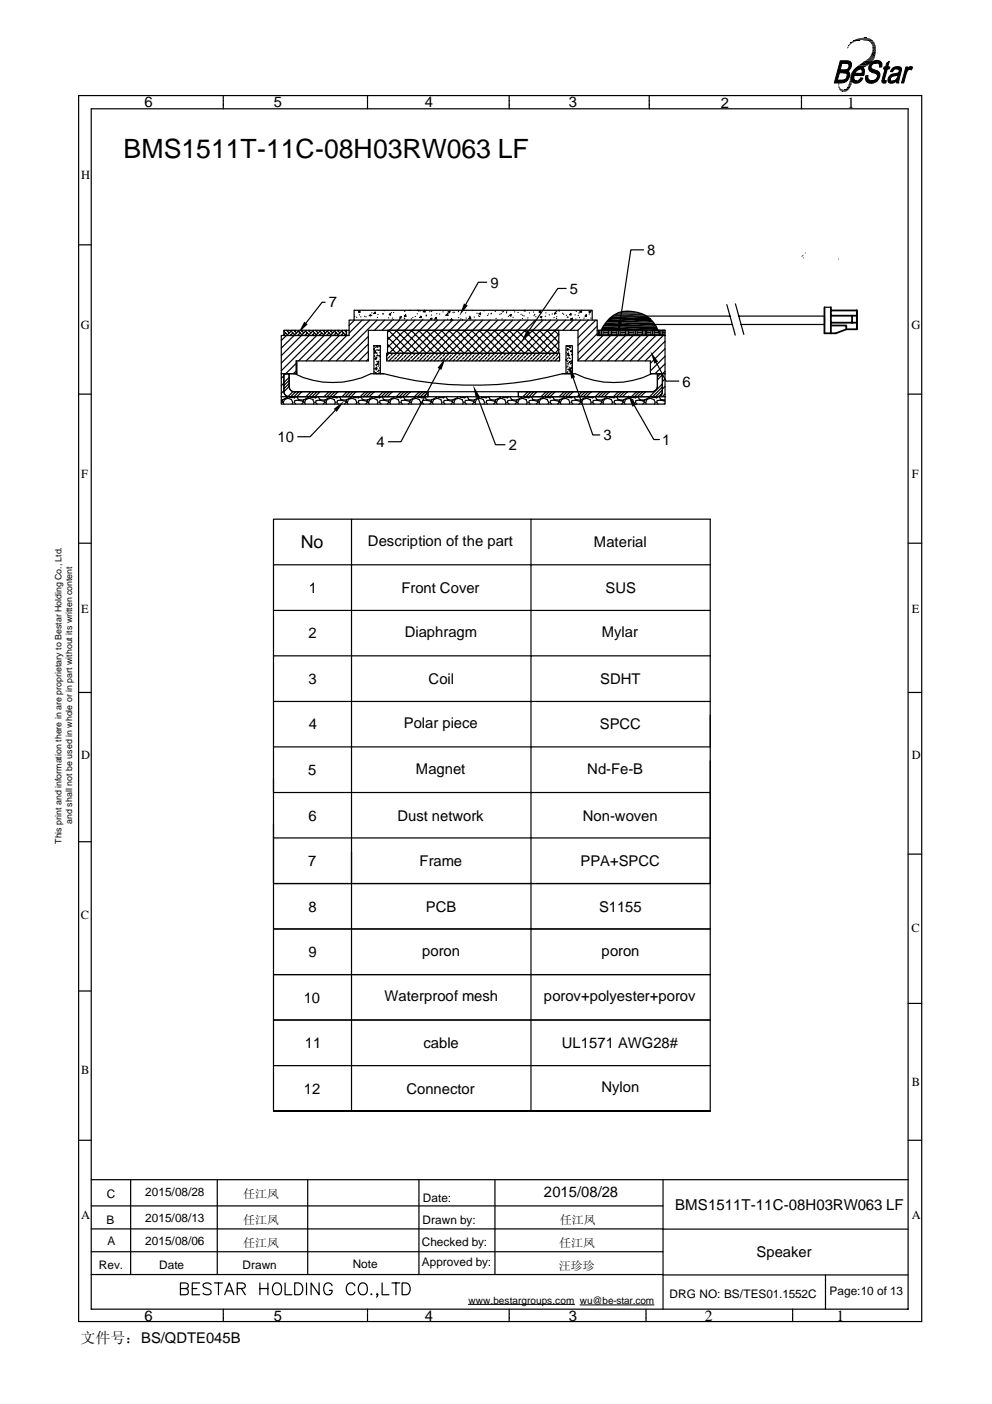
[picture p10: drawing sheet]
<svg xmlns="http://www.w3.org/2000/svg" width="210mm" height="297mm" viewBox="0 0 210 297" stroke-linecap="round" stroke-linejoin="round" font-family="sans-serif">
<g fill="none" stroke="#000" stroke-width=".25">
<path d="M16.6 20.2h178.4v259.4h-178.4zM19.3 23h172.9v254h-172.9zM47.2 20.2v.7M47.2 21.1v.1M47.2 21.3v.7M47.2 22.1v.1M47.2 22.3v.7M77.8 20.2v.7M77.8 21.1v.1M77.8 21.3v.7M77.8 22.1v.1M77.8 22.3v.7"/>
<path d="M107.7 20.2v.7M107.7 21.1v.1M107.7 21.3v.7M107.7 22.1v.1M107.7 22.3v.7M137.4 20.2v.7M137.4 21.1v.1M137.4 21.3v.7M137.4 22.1v.1M137.4 22.3v.7M169.6 20.2v.7M169.6 21.1v.1"/>
<path d="M169.6 21.3v.7M169.6 22.1v.1M169.6 22.3v.7M16.6 51.8h2.7M103 59.7h-1.8l-2.6 4.7M136.2 52.9h-2.7l-2.3 15M59.5 79.1h3.3M59.5 79.1v4.8M60.1 79.5l-.6 .5M60.1 70.1l.9 .9M60.2 69.9l-.1 .1M60.5 70.4l-.4 .4 .1 .2"/>
<path d="M60.6 71l-1.1 1M60.6 69.9l.6 .5M61 69.9l-.2 .1M61.2 79.9l-1.1 1M61.6 70.8l.1 .2M61.6 70l.9 1M61.8 69.9l-1 .9M62 70.4l-.6 .6M62.2 69.9l.5 .5M62.2 71l-2.7 2.6M62.4 79.1a18.4 18.4 0 0 0 16.1 0h2.7a74.8 74.8 0 0 0 37.8 0h2.8a18.4 18.4 0 0 0 16.1 0M62.5 69.9l-.1 .1"/>
<path d="M62.7 79.1v-2.7h15.2v-6.5h44.4v6.5h15.3v2.7h3.1M62.7 76.9l-2.2 2.2M62.7 78.5l-.6 .6M62.8 76.4v2.7M63.1 70.8l.1 .2M63.1 70l.9 1M63.3 69.9l-.9 .9M63.5 70.4l-.5 .6M63.7 69.9l.6 .5M63.8 71l-4.3 4.3M64.1 69.9l-.2 .1M64.6 70.8l.2 .2"/>
<path d="M64.6 70l.9 1M64.8 69.9l-.9 .9M65 70.4l-.5 .6M65.2 69.9l.6 .5M65.4 71l-5.9 5.8M65.6 69.9l-.2 .1M66.2 70.8l.1 .2M66.2 70l.9 1M66.3 69.9l-.9 .9M66.5 70.4l-.5 .6M66.8 69.9l.5 .5M67 71l-7.5 7.4"/>
<path d="M67.1 69.9l-.2 .1M67.7 70.8l.2 .2M67.7 70l.9 1M67.9 69.9l-1 .9M68.1 70.4l-.5 .6M68.3 69.9l.6 .5M68.6 71l-5.4 5.4M68.7 69.9l-.2 .1M68.8 64h-.6l-3.4 4.3M69.3 70.8l.1 .2M69.3 70l.8 1M69.4 69.9l-.9 .9"/>
<path d="M69.6 70.4l-.5 .6M69.8 69.9l.6 .5M70.2 71l-5.4 5.4M70.2 69.9l-.2 .1M70.8 70.8l.1 .2M70.8 70l.9 1M71 69.9l-1 .9M71.2 70.4l-.6 .6M71.4 69.9l.5 .5M71.7 69.9l-.2 .1M71.8 71l-5.4 5.4M72.3 70.8l.1 .2"/>
<path d="M72.3 70l.9 1M72.5 69.9l-1 .9M72.7 70.4l-.5 .6M72.9 69.9l.4 .4M73.2 69.9l-.1 .1M73.3 69.9h-13.2v1.1h13.8M73.3 69.9h.6M73.3 70.6l-.2 .2M73.3 69.9v1.1M73.4 71l-5.5 5.4M74.9 67.7v-2.1h50.4v2.1M75 65.6h.1"/>
<path d="M75 67.7l-1.1 1.2M75 67h.1M75.4 67.1h.1M76 66.6h.1M76.2 66h-.3l.2-.2 .1 .3M76.3 67h.1M76.6 67.7l-2.7 2.8M77.1 66.9h.1M77.4 67h.1M77.9 71.2l-5.2 5.2M77.9 72.8l-3.6 3.6M77.9 74.4l-2 2"/>
<path d="M77.9 76l-.4 .4M78.1 66.7l.3-.1v.3zM78.2 67.7l-8.6 8.7M78.6 66.7h.1M78.7 66.2h.1M79.1 73.9h.1M79.1 79.1v-6h1.4v6M79.2 78h.1M79.2 78.6h.1M79.2 73.8v.2M79.2 74.1h.1M79.2 75.3h.1"/>
<path d="M79.2 73.8l-.1 .1M79.2 75.4h.1M79.3 74.7h.1M79.3 76l.2-.2v.2zM79.3 74.5h.2l-.1 .1zM79.4 78h.1M79.4 78.8h.1M79.4 75.8h.1M79.4 66l-.3 .3h.3v-.2M79.4 73.5h.1M79.5 74.3h-.2l.1-.1 .1 .2M79.5 76h.1"/>
<path d="M79.5 77.2h.1M79.5 78l.2-.1v.2zM79.5 77.9l.2-.1-.1 .2zM79.6 75.7l.1-.1v.1zM79.6 78.3h.1M79.6 78.9h.1M79.6 73.2h.1M79.6 77.1h.1M79.6 77.7h.1M79.6 77.3h.1M79.6 77.9h.1M79.7 75.8h.1"/>
<path d="M79.7 76.4h.1M79.7 75.3h.1M79.7 74.7h.1M79.7 77.9h.1M79.8 73.2h.1l-.1 .1zM79.8 73.5h.1M79.8 74.1h.1M79.8 74h.1M79.8 67.7l-8.6 8.7M79.8 78.6h.1M79.8 75.1h.1M79.8 67.2h.1"/>
<path d="M79.9 76.9l.1 .2-.2-.1zM79.9 75.3h.1M80 76.6l.1-.1v.2zM80 73.4h.1M80 66.5h.1M80 77.5h.1M80 75.2h.1M80.1 78.4l.1-.1v.1zM80.1 77.2h.1M80.1 78.7h.1M80.1 74.1h.1M80.1 76.9h.1"/>
<path d="M80.1 76.4h.1M80.1 76.6h.1M80.2 74h.1M80.2 74.2h.1M80.2 73.3h.1M80.2 75.3h.1M80.3 77.8h.1M80.3 78.9h.1M80.4 75.3h.1M80.4 74.6h.1M80.4 73.3h.1M80.4 75.6h.1"/>
<path d="M80.4 76.1h.1M80.4 77.9h.1M80.5 77.2h.1M80.9 66.4h.1M81.1 66.4h.1M81.3 65.7h.1M81.4 67.7l-2.2 2.2M81.8 74.7h36.6v1.7h-36.6zM81.9 76l-.1 .1M82 69.9h36.2v4.8h-36.2zM82 74.5l.3 .2M82 72.8l1.9 1.9"/>
<path d="M82 71.3l3.5 3.4M82.2 67.3h.1M82.2 69.9l4.9 4.8M82.5 75.4l-.4 .4M82.6 66.3v.3h-.2zM82.8 66.2h.1M83 67.7l-2.1 2.2M83 67.3h.1M83.1 74.8l-.4 .4M83.2 67.6h.1M83.3 66.1h.1M83.3 76.2l-.2 .2"/>
<path d="M83.8 69.9l4.8 4.8M83.9 75.6l-.4 .4M84.5 75l-.4 .4M84.5 67.5h.1M84.6 67.7l-2.6 2.6M84.6 67.1l.3-.1-.1 .3zM84.6 67.4h.1M84.8 74.7l-.1 .1M85.3 75.8l-.4 .4M85.4 69.9l4.9 4.8M85.5 67.3h.1M85.6 65.8h.1"/>
<path d="M85.6 67.4h.1M85.6 66.9h.1M85.7 65.8h.1M85.8 66.6l.1 .3h-.3zM85.9 75.2l-.4 .4M86.2 67.7l-4.2 4.2M86.3 74.7l-.2 .3M86.5 65.7h.1M86.7 76l-.4 .4M86.8 65.6h.1M87 69.9l4.9 4.8M87 67.5h.1"/>
<path d="M87.3 75.4l-.4 .4M87.3 67.2h.1M87.8 67.7l-5.8 5.8M87.8 67h.1M87.9 74.8l-.4 .4M88.1 76.2l-.2 .2M88.3 66.4h.1M88.4 65.6l.2 .2 .1-.2M88.6 69.9l4.8 4.8M88.7 75.6l-.4 .4M88.9 65.8h.1M89.1 66.9v.3h-.2z"/>
<path d="M89.3 75l-.4 .4M89.4 67.7l-7.6 7.6M89.5 67.5h.1M89.5 74.7v.1M89.9 65.6l-.3 .3 .4 .1-.1-.4M90.1 75.8l-.4 .4M90.2 66.7h.1M90.2 66.8h.1M90.2 69.9l4.8 4.8M90.7 75.2l-.4 .4M90.9 65.9h.1M91 67.7l-8.7 8.7"/>
<path d="M91.1 74.7l-.2 .3M91.1 67.5l.3-.2-.1 .3zM91.3 66.7h.1M91.3 65.9h.1M91.5 76l-.4 .4M91.8 69.9l4.8 4.8M91.9 67.7h.1M92.1 75.4l-.4 .4M92.3 67.2v.3l-.2-.1zM92.4 66.4h.1M92.6 67.7l-8.7 8.7M92.7 74.8l-.4 .4"/>
<path d="M92.9 76.2l-.2 .2M93 78l-8.2 15.5h-2.6M93 66.4h.1M93.3 69.9l4.9 4.8M93.5 75.6l-.4 .4M93.7 66h.1M94.1 75l-.4 .4M94.1 67.7l-8.6 8.7M94.3 74.7v.1M94.7 67.5h.1M94.7 66.3l.1 .4h-.4zM94.8 66h.1"/>
<path d="M94.9 75.8l-.4 .4M94.9 66l.3-.1-.1 .3zM95 69.9l4.8 4.8M95.1 74.7l-1.6 1.7M95.3 67.7l.2-.2 .1 .2M95.5 75.2l-.4 .4M95.8 67.7l-8.7 8.7M95.8 66.1h.1M95.9 74.7l-.2 .3M96.1 66.1h.1M96.3 76l-.4 .4M96.6 69.9l4.8 4.8"/>
<path d="M96.9 75.4l-.4 .4M97 65.9h.1M97 67.2h.1M97.1 65.7h.1M97.4 67.7l-8.7 8.7M97.5 74.8l-.4 .4M97.5 67.5h.1M97.7 76.2l-.2 .2M97.8 67.7h.1M98.1 69.9l4.9 4.8M98.3 75.6l-.4 .4M98.5 66.2h.1"/>
<path d="M98.6 67.3h.1M98.7 65.7h.1M98.8 75l-.3 .4M98.9 67.7l-8.6 8.7M99.1 74.7v.1M99.3 66.9h.1M99.5 67.1l.1 .4-.4-.1zM99.7 75.8l-.4 .4M99.7 69.9l4.9 4.8M100 65.7h.1M100.2 75.2l-.3 .4M100.3 67.1h.1"/>
<path d="M100.5 67.7l-8.6 8.7M100.7 74.7l-.2 .3M100.9 66.3h.1M101 76l-.3 .4M101.3 66.8h.1M101.3 66.4l.4-.2-.1 .3zM101.3 69.9l4.9 4.8M101.5 67h.1M101.6 75.4l-.3 .4M101.6 66.6h.1M102.2 67.7l-7.1 7M102.2 74.8l-.3 .4"/>
<path d="M102.4 65.8h.1M102.4 76.2l-.2 .2M102.9 69.9l4.9 4.8M103 75.6l-.3 .4M103.2 66.7h.1M103.3 66.4h.1M103.6 75l-.3 .4M103.7 67.7l-8.6 8.7M103.9 74.7l-.1 .1M103.9 66.4h.1M104 66.3h.1M104.4 75.8l-.3 .4"/>
<path d="M104.5 69.9l4.9 4.8M104.8 65.9h.1M104.9 67.4h.1M105 75.2l-.4 .4M105.3 67.7l-8.7 8.7M105.5 74.7l-.3 .3M105.7 66.5h.1M105.8 76l-.3 .4M106 66.4h.1M106.1 69.9l4.9 4.8M106.2 67.5h.1M106.3 66h.1"/>
<path d="M106.4 75.4l-.4 .4M106.5 65.9h.1M106.9 67.7l-8.6 8.7M107 74.8l-.4 .4M107.1 66.2h.1M107.2 66h.1M107.2 76.2l-.2 .2M107.6 66.9h.1M107.7 69.9l4.9 4.8M107.8 75.6l-.4 .4M107.9 66.7l.3-.1-.1 .3zM108.2 66.6h.1"/>
<path d="M108.4 75l-.4 .4M108.5 67.7l-8.6 8.7M108.5 67.1h.1M108.6 65.6h.1M108.7 74.7l-.1 .1M108.9 66h.1M109.2 75.8l-.4 .4M109.3 69.9l4.9 4.8M109.6 66.1h.1M109.8 75.2l-.4 .4M110.1 67.7l-8.7 8.7M110.2 74.7l-.2 .3"/>
<path d="M110.2 66.5h.1M110.5 67.4h.1M110.6 66.7h.1M110.6 76l-.4 .4M110.9 66.8h.1M110.9 69.9l4.9 4.8M111 65.6l-.1 .1 .2 .1v-.2M111.2 75.4l-.4 .4M111.7 67.3h.1M111.7 67.7l-8.7 8.7M111.8 74.8l-.4 .4M112 76.2l-.2 .2"/>
<path d="M112 66.2h.1M112.5 69.9l4.9 4.8M112.6 75.6l-.4 .4M112.9 66h.1M113 66.8h.1M113.1 66.5h.1M113.2 75l-.4 .4M113.3 67.7l-8.7 8.7M113.4 67h.1M113.5 74.7l-.1 .1M114 75.8l-.4 .4M114.1 69.9l4.1 4.1"/>
<path d="M114.3 65.8l.1 .3-.3-.1zM114.3 67.1l.3-.1v.2zM114.4 66.3h.1M114.6 67.6h.1M114.6 75.2l-.4 .4M114.9 67.7l-8.7 8.7M115 74.7l-.2 .3M115.4 66.9h.1M115.4 76l-.4 .4M115.5 66.2h.1M115.7 69.9l2.5 2.6M116 75.4l-.4 .4"/>
<path d="M116.2 66.6h.1M116.5 67.7l-8.7 8.7M116.6 74.8l-.4 .4M116.8 76.2l-.2 .2M116.8 66.4h.1M117.2 67.2h.1M117.3 69.9l.9 1M117.3 66.5h.1M117.4 75.6l-.4 .4M117.6 66.1v.2h-.3zM117.7 67.4h.1M117.8 67h.1"/>
<path d="M117.8 65.9h.1M118 75l-.4 .4M118.1 67.7l-8.7 8.7M118.1 65.6l.3 .2M118.2 70.7l-5.6 5.7M118.2 72.3l-4 4.1M118.2 73.9l-2.4 2.5M118.2 74.7v.1M118.4 75.3l-1 1.1M118.4 65.6l-.1 .2M119 66.3h.1M119.3 66.5h.1"/>
<path d="M119.7 67.7l-8.7 8.7M119.8 73.1h1.3v6h-1.3zM119.8 76.1h.1zM119.8 61h-1.8l-6.2 9.1M119.8 74.6h.1M119.8 66.7h.1M119.9 78.9h.1M119.9 77.7h.1M120 76.5h.1M120 75.2h.1M120 77.5h.1M120 75.9h.1"/>
<path d="M120 74.9h.1M120 67.1h.1M120.1 78.7h.1M120.1 74.1h.1M120.1 76.4h.1M120.1 73.8l-.1 .1zM120.1 78.1h.1M120.1 73.3h.1M120.1 76.9h.1M120.1 77.5h.1M120.2 74.8h.1zM120.2 75.7h.1"/>
<path d="M120.2 76.3h.1M120.2 77.2h.1M120.2 67.1h.1M120.2 74.5h.1M120.2 75.1h.1M120.3 73.9h.1M120.3 73.3h.1M120.3 76.8h.1M120.4 75.1l-.1 .2zM120.4 74h.1M120.4 78.2l.1-.1zM120.4 75.6h.1"/>
<path d="M120.4 75.2h.1M120.4 78.4h.1M120.4 77.9h.1M120.4 73.3h.1M120.5 75.8h.1M120.5 78.7h.1M120.6 76.5l-.1 .1zM120.6 73.5h.1zM120.6 75.9h.1M120.6 77h.1M120.7 76.4h.1M120.7 74.3l.2-.1v.2z"/>
<path d="M120.7 67.7h.1M120.8 73.2h.1M120.8 66.3v.3h-.2zM120.8 76.9l.1-.1zM120.8 78.3h.1M120.8 67.4l.3-.1-.1 .3zM120.9 77.8l-.1 .2zM120.9 77.7h.1M120.9 77.8h.1M120.9 78.9h.1M120.9 74.5h.1M120.9 75.1h.1"/>
<path d="M121 78.6h.1M121 75h.1M121 75h.2M121 77.4h.1M121 78h.1M121 77.3h.1M121 79h.1M121.1 76.2h.1M121.1 76.8h.1M121.1 76.2l-.1 .2h.1M121.1 76.3v.1M121.1 73.9h.1"/>
<path d="M121.1 73.3h.1M121.1 75.6h.1M121.1 78.5h.1M121.3 80l4.1 12h1.5M121.3 67.7l-2.2 2.2M121.7 66.6h.1M121.8 67.5h.1M121.9 65.9h.1M122.3 66.7h.1M122.5 66.2h.1M122.6 67.2h.1M122.9 67.7l-2.2 2.2"/>
<path d="M123 65.6l.1 .5-.4-.1zM123 65.7h.1M123.6 67.3h.1M124 66.6l.1 .3h-.3zM124.1 66.7h.1M124.5 67.7l-2.2 2.2M124.6 66l.3-.1-.1 .3zM124.7 66.4h.1M125 67.3h.1M125.1 65.8h.1M126.1 67.7l-3.8 3.7M126.4 69.9h.3"/>
<path d="M126.4 69l-4.1 4.1M126.4 70.6l-4.1 4.1M126.4 71h.3M126.7 69.9h10.1v1.1h-10.1zM126.7 70.7h.1M126.7 70.3h.1M126.7 70h.1M126.7 69.9h.1M126.7 70.8v.2M126.8 70.9h.9M126.9 69.9v.9M127.3 69.9v.9"/>
<path d="M127.6 71l-5.3 5.2M127.6 69.9v.9M127.7 70.7h.9M127.7 70.3h.9M127.7 70h.9M127.8 69.9h.1M127.8 70.8v.2M128.1 69.9h.1M128.1 70.8v.2M128.5 69.9h.1M128.5 70.8v.2M128.6 70.9h.9"/>
<path d="M128.7 69.9v.9M129.1 69.9v.9M129.2 71l-5.4 5.4M129.4 69.9v.9M129.5 70.7h.9M129.5 70.3h.9M129.5 70h.9M129.6 69.9h.1M129.6 70.8v.2M130 69.9h.1M130 70.8v.2M130.3 69.9h.1"/>
<path d="M130.3 70.8v.2M130.4 70.9h.9M130.5 69.9v.9M130.8 71l-5.4 5.4M130.9 69.9v.9M131.2 69.9v.9M131.3 70.7h.9M131.3 70.3h.9M131.3 70h.9M131.4 69.9h.1M131.4 70.8v.2M131.8 69.9h.1"/>
<path d="M131.8 70.8v.2M132.1 69.9h.1M132.1 70.8v.2M132.2 70.9h.9M132.3 69.9v.9M132.4 71l-5.4 5.4M132.7 69.9v.9M133 69.9v.9M133.1 70.7h.9M133.1 70.3h.9M133.1 70h.9M133.2 69.9h.1"/>
<path d="M133.2 70.8v.2M133.6 69.9h.1M133.6 70.8v.2M133.9 69.9h.1M133.9 70.8v.2M134 71l-5.4 5.4M134 70.9h.9M134.2 69.9v.9M134.5 69.9v.9M134.8 69.9v.9M134.9 70.7h.9M134.9 70.3h.9"/>
<path d="M134.9 70h.9M135 69.9h.1M135 70.8v.2M135.4 69.9h.1M135.4 70.8v.2M135.6 71l-5.4 5.4M135.7 69.9h.1M135.7 70.8v.2M135.8 70.9h.9M135.9 69.9v.9M136.3 69.9v.9M136.6 69.9v.9"/>
<path d="M136.7 70.7h.9M136.7 70.3h.9M136.7 70h.9M136.9 66.9h17.6M136.9 69.9h.1M136.9 70.8v.2M137.2 71l-5.5 5.4M137.2 69.9h.1M137.2 70.8v.2M137.5 69.9h.1M137.5 70.8v.2M137.6 70.9h1"/>
<path d="M137.8 69.9v.9M138.1 69.9v.9M138.4 69.9v.9M138.6 70.7h.8M138.6 70.3h.8M138.6 70h.8M138.6 68.7h16.3M138.6 69.9h.1M138.6 70.8v.2M138.8 71l-5.5 5.4M138.9 76.7l2 3.9h2.7M139 69.9h.1"/>
<path d="M139 70.8v.2M139.1 79.1v2.7M139.3 69.9h.1M139.3 70.8v.2M139.4 70.9h.9M139.6 69.9v.9M139.7 71h-13.3v-3.3h-52.5v3.3h-14.4v8.1M139.7 71a6.6 6.6 0 0 0-6.9-5.2 6.3 6.3 0 0 0-5.6 4.1h13.5v14M139.7 71h1M139.7 79.1l-.6 .6M139.9 69.9v.9M140.2 79.3l-1.1 1.1"/>
<path d="M140.2 69.9v.9M140.3 71l-5.3 5.4M140.3 70.7h.4M140.3 70.3h.4M140.3 70h.4M140.5 69.9h.1M140.5 70.8v.2M140.7 78.6l-.5 .5v3.8M140.7 72.2l-4.2 4.2M140.7 73.8l-3.1 3.1M140.7 75.4l-3.1 3.1M140.7 77l-2.1 2.1"/>
<path d="M153.8 64.5l1.8 6.4M155.6 64.3l1.8 6.5M156.3 66.9h18.2M156.8 68.7h17.7M174.5 65h1.3M174.5 67v1.5M16.6 83.4h2.7M59.5 83.9h79.6M59.5 83.9v1.6h81.2v-1.6M59.5 84.9l.2 .2-.2 .2M59.5 84.7h.3M59.9 85.1l.2 .4"/>
<path d="M59.9 85.1l.3-.6 .8-.2 .7 .2 .2 .6-.1 .4M60.1 82.9a1.08 1.08 0 0 0 1.1 1h29.4v-1h-28.4M60.1 81.1l-.6 .5M60.1 82.7l-.6 .5M60.6 83.8l-.2 .1M60.7 84.1l-.9 .5M60.8 83.9l-.1 .2M61.2 81.8v-2.7h-1.1v3.8M61.2 81.8a1.08 1.08 0 0 0 1 1.1M61.2 80.5l-1.1 1.1M61.2 81.1l-1.1 1.1M61.2 81.8l-1.1 1.1"/>
<path d="M61.3 83.9v.2M62 82.8l-1.1 1.1M62.4 84.8l-.1 .3 .3 .4M62.6 83.9l-.3 .2h-1M62.6 82.9l-1.1 1M62.9 84l.3 .5M63.2 84.6l1.1 .1M63.2 84.7l1 .2v.2M63.2 84.7h-.8M63.2 82.9l-1 1M63.9 82.9l-1.1 1.1M64.2 85.1l-.4 .4"/>
<path d="M64.4 85.1l.2 .4M65.2 84.1l-.9 .5M65.3 83.9l-.1 .2M65.4 84.3l-.7 .2-.2 .6M65.5 84.3l.7 .2M65.8 83.9v.2h1M65.8 82.9l-1.1 1M66.2 84.5l.3 .6-.2 .4M66.4 82.9l-1 1M66.9 84.8l-.1 .3 .3 .4M67.1 83.9l-.3 .3M67.1 82.9l-1.1 1"/>
<path d="M67.4 84l.3 .5M67.4 83.9v.1M67.7 84.6l1.1 .1M67.7 84.7h-.8M67.7 82.9l-1.1 1M67.8 84.7l.9 .2v.2l-.3 .4M68.9 85.1l.2 .4M69 85.1l.3-.6 .7-.2 .7 .2 .3 .6-.2 .4M69.6 82.9l-1.1 1M69.7 84.1l-.9 .5M70.3 83.9l.1 .2h.9l.3-.2M70.3 82.9l-1.1 1"/>
<path d="M70.9 86.9l-5.3 5.5h-2.6M70.9 82.9l-1.1 1v.2M71.4 84.8l-.1 .3 .3 .4M71.5 82.9l-1.1 1M71.9 84l.3 .5M71.9 83.9v.1M72.2 84.6l1.1 .1M72.3 84.7l.9 .2v.2l-.3 .4M72.3 84.7h-.9M73.4 85.1l.2 .4M73.4 82.9l-1 1M73.5 85.1l.2-.6 .8-.2 .7 .2 .3 .6-.1 .4"/>
<path d="M74.1 82.9l-1.1 1M74.3 84.1l-1 .5M74.3 83.9v.2M74.7 82.9l-1 1M74.8 83.9v.2h1l.3-.2M75.4 82.9l-1.1 1M75.9 84.8l-.1 .3 .3 .4M76.4 84l.3 .5M76.4 83.9v.1M76.7 84.6l1.2 .1M76.8 84.7l.9 .2v.2l-.3 .4M76.8 84.7h-.9"/>
<path d="M77.3 82.9l-1.1 1M77.9 82.9l-1.1 1M78.6 82.9l-1.1 1M78.7 84.1l-.9 .5M78.8 83.9v.2M79.2 82.9l-1.1 1M79.3 83.9l.1 .2h.9l.3-.2M80 85.1l-.2 .4M80 85.1l-.3-.6-.7-.2-.7 .2-.3 .6 .1 .4M80.4 84.8l-.1 .3 .3 .4M80.9 84l.3 .5M80.9 83.9v.1"/>
<path d="M81.1 82.9l-1.1 1M81.2 84.6l1.1 .1M81.3 84.7h-.9M81.3 84.7l.9 .2 .1 .2-.4 .4M81.7 82.9l-1 1M82.4 82.9l-1.1 1M82.5 85.1l.1 .4M82.5 85.1l.3-.6 .7-.2 .7 .2 .3 .6-.1 .4M83 82.9l-1 1M83.3 84.1l-1 .5M83.4 83.9l-.1 .2M84.9 82.9l-1.1 1 .1 .2h.9l1.4-1.2"/>
<path d="M85 84.8l-.2 .3 .3 .4M85.4 84l.3 .5M85.4 83.9v.1M85.6 82.9l-1.1 1M85.7 84.6l1.2 .1M85.8 84.7l.9 .2v.2l-.3 .4M85.8 84.7h-.9M86.9 82.9l-1.1 1M87.8 84.1l-1 .5M87.8 83.9v.2M88.8 82.9l-1.1 1M89 85.1l-.1 .4"/>
<path d="M89 85.1l-.3-.6-.7-.2-.7 .2-.3 .6 .1 .4M89.4 82.9l-1.1 1 .1 .2h.9l.3-.2M89.5 84.8l-.2 .3 .4 .4M89.9 84l.3 .5M89.9 83.9v.1M90 82.9l-1.1 1M90.3 84.6l1.1 .1M90.3 84.7h-.8M90.3 84.7l.9 .2 .1 .2-.4 .4M90.6 83l-1 .9M90.6 82.9v1M91.5 85.1l.2 .4"/>
<path d="M91.8 84.5l-.3 .6M91.8 84.5l.7-.2 .8 .2 .2 .6-.1 .4M92.3 84.1l-.9 .5M92.4 83.9l-.1 .2M92.8 83.9l.1 .2h1l.2-.2M94 84.8l-.1 .3 .2 .4M94.4 84l.3 .5M94.4 83.9v.1M94.7 84.6l1.2 .1M94.8 84.7l.9 .2 .1 .2-.4 .4M94.8 84.7h-.8M96 85.1l.1 .4"/>
<path d="M96.1 85.1l.2-.6 .7-.2 .7 .2 .3 .6-.1 .4M96.8 84.1l-1 .5M96.9 83.9l-.1 .2M97.4 83.9v.2h.9l.3-.2M98.5 84.8l-.2 .3 .4 .4M98.9 84l.3 .5M98.9 83.9v.1M99.3 84.6l1.1 .1M99.3 84.7h-.8M99.4 84.7l.8 .2 .1 .2-.4 .4M100.5 85.1l.2 .4M100.5 85.1l.3-.6 .8-.2 .7 .2 .2 .6-.1 .4"/>
<path d="M101.1 84.1l3.8 10h1.9M101.3 84.1l-.9 .5M101.4 83.9l-.1 .2M101.9 83.9v.2M103 84.8l-.1 .3 .3 .4M103.2 83.9l-.3 .2h-1M103.5 83.9l-.1 .1M103.5 84l.3 .5M103.8 84.6l1.1 .1M103.8 84.7l1 .2M103.8 84.7h-.8M104.7 84.9l.1 .2-.4 .4"/>
<path d="M105 85.1l.2 .4M105.8 84.1l-.9 .5M105.9 83.9l-.1 .2M106.4 83.9v.2h1l.3-.2M106.8 84.5l.3 .6-.2 .4M106.8 84.5l-.8-.2-.7 .2-.2 .6M107.5 84.8l-.1 .3 .3 .4M107.9 84l.4 .5M108 83.9l-.1 .1M108.3 84.6l1.1 .1M108.3 84.7h-.8M108.4 84.7l.9 .2v.2l-.3 .4"/>
<path d="M109.5 85.1l.2 .4M109.6 85.1l.3-.6 .7-.2 .7 .2 .2 .6-.1 .4M109.7 83.9v-1v1h29.4M109.8 82.9l-.1 .1M110.3 84.1l-.9 .5M110.4 83.9v.2M110.9 83.9v.2M111.7 82.9l-1 1M112 84.8l-.1 .3 .3 .4M112.2 83.9l-.3 .2h-.9M112.4 82.9l-1.1 1M112.5 84l.3 .5"/>
<path d="M112.5 83.9l-.1 .1M112.8 84.6l1.1 .1M112.9 84.7l.9 .2v.2M112.9 84.7h-.9M113 82.9l-1.1 1M113.6 82.9l-1 1M113.8 85.1l-.3 .4M114 85.1l.2 .4M114.9 84.1l-1 .5M114.9 83.9v.2M115.1 84.3l-.8 .2-.2 .6M115.1 84.3l.7 .2"/>
<path d="M115.4 83.9v.2h1M115.6 82.9l-1.1 1M115.8 84.5l.3 .6-.1 .4M116.2 82.9l-1.1 1M116.5 84.8l-.1 .3 .3 .4M116.7 83.9l-.3 .3M116.8 82.9l-1.1 1M117 84l.3 .5M117 83.9v.1M117.3 84.6l1.1 .1M117.3 84.7h-.8M117.4 84.7l.9 .2v.2l-.3 .4"/>
<path d="M117.5 82.9l-1.1 1M118.5 85.1l.2 .4M118.6 85.1l.3-.6 .7-.2 .7 .2 .3 .6-.2 .4M119.3 84.1l-.9 .5M119.4 82.9l-1.1 1M119.4 83.9v.2M119.9 83.9l.1 .2h.9l.3-.2M120 82.9l-1 1M120.6 82.9l-1 1M121 84.8l-.1 .3 .3 .4M121.3 82.9l-1.1 1M121.5 84l.3 .5"/>
<path d="M121.5 83.9v.1M121.8 84.6l1.1 .1M121.9 84.7l.9 .2 .1 .2-.4 .4M121.9 84.7h-.9M123.1 85.1l.1 .4M123.2 82.9l-1.1 1M123.4 84.5l-.3 .6M123.4 84.5l.7-.2 .7 .2 .3 .6-.1 .4M123.9 84.1l-1 .5M123.9 82.9l-1.1 1M124 83.9l-.1 .2M124.4 83.9l.1 .2h.9l.3-.2"/>
<path d="M124.5 82.9l-1.1 1M125.1 82.9l-1.1 1M125.6 84.8l-.2 .3 .3 .4M126 84l.3 .5M126 83.9v.1M126.3 84.6l1.2 .1M126.4 84.7l.9 .2v.2l-.3 .4M126.4 84.7h-.9M127 82.9l-1.1 1M127.7 82.9l-1.1 1M127.7 85.5l-.1-.4 .3-.6 .7-.2 .7 .2 .3 .6-.1 .4M128.3 82.9l-1.1 1"/>
<path d="M128.4 84.1l-1 .5M128.4 83.9v.2M128.9 83.9l.1 .2h.9l.3-.2M128.9 82.9l-1 1M130 84.8l-.1 .3 .4 .4M130.5 83.9v.1M130.5 84l.3 .5M130.9 84.6l1.1 .1M130.9 82.9l-1.1 1M130.9 84.7h-.9M130.9 84.7l.9 .2 .1 .2-.4 .4M131.5 82.9l-1.1 1"/>
<path d="M132.1 85.1l.1 .4M132.1 82.9l-1 1M132.4 84.5l-.3 .6M132.4 84.5l.7-.2 .8 .2 .2 .6-.1 .4M132.8 82.9l-1.1 1M132.9 84.1l-.9 .5M133 83.9l-.1 .2M133.4 83.9l.1 .2h1l.2-.2M134.2 85.8l4.1 7.2h1.2M134.6 84.8l-.1 .3 .2 .4M134.7 82.9l-1.1 1M135 84l.3 .5"/>
<path d="M135 83.9v.1M135.3 84.6l1.2 .1M135.3 82.9l-1.1 1M135.4 84.7l.9 .2 .1 .2-.4 .4M135.4 84.7h-.9M136 82.9l-1.1 1M136.6 85.1l.1 .4M136.6 82.9l-1.1 1M136.7 85.1l.2-.6 .7-.2 .7 .2 .3 .6-.1 .4M137.4 84.1l-1 .5M137.9 83.9l.1 .2h.9l.4-.2M139.1 84.8l-.2 .3 .4 .4"/>
<path d="M139.1 81.8v-2.7h1.1v3.8M139.1 81.8a1.16 1.16 0 0 1-1.1 1.1h-75.8M139.5 83.9h1.2M139.5 83.9v.1M139.5 84l.3 .5M139.9 84.6h.8M139.9 84.7h-.8M140 84.7l.7 .2M140.1 83.2l-.7 .7M140.2 82.9a1.02 1.02 0 0 1-1.1 1M140.2 81.2l-2.7 2.7-.1 .2M140.2 81.9l-2.1 2"/>
<path d="M140.2 82.5l-1.5 1.4M140.7 80.2l-.5 .5M140.7 81.8l-.5 .5M140.7 83.3l-.6 .6M140.7 85.3l-.2 .2M192.2 83.4h2.8M16.6 114.9h2.7M74.4 109.8h-16.5v9.7M112.4 109.8h-38v9.7h-16.5v9.6M150.3 119.5h-37.9v9.6h-38v9.7h-16.5v9.6M192.2 114.9h2.8M57.9 138.8v-9.7h16.5v-9.6h38v-9.7h37.9v125.3"/>
<path d="M150.3 129.1h-37.9v9.7h-38v9.6h-16.5v9.6M150.3 138.8h-37.9v9.6h-38v9.6h-16.5v9.7h16.5v-9.7h38v-9.6h37.9M16.6 146.5h2.7M150.3 158h-37.9v9.7h-38v19.2h38v48.2M192.2 146.5h2.8M16.6 178.1h2.7M57.9 164.7v51.1M57.9 177.3h92.4M150.3 167.7h-37.9v19.2h37.9h-92.4M57.9 196.5h92.4M74.4 180.2v54.9M192.2 180.7h2.8"/>
<path d="M16.6 209.7h2.7M57.9 215.8v19.3h92.4h-92.4M57.9 206.2h92.4M57.9 215.8h92.4M192.2 212.3h2.8M57.9 225.5h92.4zM16.6 241.2h2.7M19.3 260h121.1M19.3 249.6h172.9M19.3 255.1h121M27.6 249.6v20M46 249.6v20"/>
<path d="M65.1 249.6v20M88.6 249.6v20M104.7 249.6v20M140.3 249.6v27.4M192.2 241.2h2.8M19.3 264.8h121M19.3 269.6h121M38.2 272.6h1l.6-.2a.65 .65 0 0 0-.2-.8l-1.4-.2v2.5l1.4-.1a.7 .7 0 0 0 .2-.7 .7 .7 0 0 0-.6-.5M40.7 272.6h1M42.2 271.4h-1.5v2.5h1.5M44.7 271.8a1.16 1.16 0 0 0-1.7 0 .6 .6 0 0 0 .5 .7 1.35 1.35 0 0 1 1.2 .7v.4a1.16 1.16 0 0 1-1.7 0M45.4 271.4h1.7"/>
<path d="M46.2 271.4v2.5M47.2 277v.6M47.2 277.7v.1M47.2 277.9v.7M47.2 278.8h.1M47.2 279v.6M47.5 273.9l1-2.5 1 2.5M47.9 273.1h1.2M50.2 272.6l1.4-.1a.54 .54 0 0 0 0-.9l-1.4-.2v2.5M51.1 272.6l.8 1.3M55 272.6h1.7M55 271.4v2.5"/>
<path d="M56.7 271.4v2.5M58.1 271.6a.95 .95 0 0 1 1.5 .8 1.1 1.1 0 0 1-.3 1.2 1.1 1.1 0 0 1-1.2 .2 1.57 1.57 0 0 1 0-2.2zM60.3 271.4v2.5h1.5M62.4 271.4h.8a1.33 1.33 0 0 1 .9 1.3 1.33 1.33 0 0 1-.9 1.2h-.8zM64.9 271.4v2.5M67.5 271.4v2.5l-1.7-2.5v2.5M70.3 272a.92 .92 0 0 0-1.1-.6 .92 .92 0 0 0-.7 1 1.1 1.1 0 0 0 .2 1.2 1.1 1.1 0 0 0 1.2 .2l.4-.5v-.3h-.6M75.1 272a.94 .94 0 0 0-1.1-.6 .94 .94 0 0 0-.7 1 1.12 1.12 0 0 0 .2 1.2 1.12 1.12 0 0 0 1.2 .2l.4-.5M76.1 271.8a.92 .92 0 0 1 1-.3 .92 .92 0 0 1 .6 .9 1.1 1.1 0 0 1-.2 1.2 1.1 1.1 0 0 1-1.2 .2 1.61 1.61 0 0 1-.2-2zM77.8 277v.6M77.8 277.7v.1M77.8 277.9v.7"/>
<path d="M77.8 278.8h.1M77.8 279v.6M78.6 273.7v.2l.1-.1M79.9 273.8h-.2l.1-.1 .1 .1-.2 .6M80.9 271.4v2.5h1.4M82.9 271.4h1.7M83.8 271.4v2.5M85.1 271.4h.8a1.33 1.33 0 0 1 .9 1.3 1.33 1.33 0 0 1-.9 1.2h-.8zM107.7 277v.6M107.7 277.7v.1M107.7 277.9v.7M107.7 278.8h.1"/>
<path d="M107.7 279v.6M136.7 277v.6M136.7 277.7v.1M136.7 277.9v.7M136.7 278.8h.1M136.7 279v.6M140.3 260h51.9M140.3 269.7h51.9M167.7 277v.6M167.7 277.7v.1M167.7 277.9v.7M167.7 278.8h.1"/>
<path d="M167.7 279v.6M174.7 269.7v7.3"/>
</g>
<g fill="#000">
<path d="M177.4 17.6l.1 .2zM177.4 17.8l.1 .1zM177.4 17.9l.1 .2zM177.4 18.1l.2 .2zM177.5 18.3l.2 .3h-.2zM177.5 18.3l.2 .3zM177.5 18.6h.2zM177.5 18.6l.5 .2h-.4zM177.5 18.6l.5 .2zM177.6 18.8l.4 .1zM177.6 18.9l.5 .1h-.4zM177.6 18.9l.5 .1z"/>
<path d="M177.7 19h.6zM177.7 19h.7zM177.7 19l1.7 .1zM177.7 19h1.8zM177.8 19.1l1.4 .2h-1.2zM177.8 19.1h1.6l-.2 .2zM178 19.3h1.1zM178 19.3h1.2zM178 19.3l.8 .1zM178.4 19.4h.4zM178.4 19h1.1zM178.7 19h.8z"/>
<path d="M178.8 19h.7zM178.8 19l.2-.1 .5 .1zM179 18.9h.7l-.2 .1zM179 18.9h.7zM179 18.8l.7 .1zM179.2 18.6h.6zM179.2 18.6l.5 .2h-.7zM179.2 18.6h.6l-.1 .2zM179.3 18.6h.5zM179.3 10v.1zM179.4 18.3l.4 .3h-.5zM179.4 18.3h.6l-.2 .3z"/>
<path d="M179.5 9.8l-.1 .2zM179.5 9.7h.1zM179.5 9.7h.2zM179.5 9.7v.1zM179.5 9.7h.1l-.1 .1zM179.5 18.1l.5 .2h-.6zM179.5 18.1h.5v.2zM179.6 9.6l.1 .1h-.2zM179.6 9.6h.2l-.1 .1zM179.6 17.9l.4 .2h-.5zM179.6 17.9h.5l-.1 .2zM179.6 17.8l.5 .1h-.5z"/>
<path d="M179.6 17.8h.6l-.1 .1zM179.6 17.9h.5zM179.7 17.6l.5 .2h-.6zM179.7 17.6h.5v.2zM179.7 9.4l.1 .2h-.2zM179.7 9.4h.3l-.2 .2zM179.7 17.4l.5 .1zM179.7 17.4h.6zM179.7 17.5l.5 .1zM179.7 17.6h.5zM179.7 9.3h.3zM179.7 9.4h.3z"/>
<path d="M179.8 16.9l.5 .1h-.5zM179.8 16.9h.6l-.1 .1zM179.8 17l.5 .4h-.6zM179.8 17h.5v.4zM179.9 16.6l.5 .1h-.5zM179.9 16.6h.5v.1zM179.9 16.7l.5 .2h-.6zM179.9 16.7h.5v.2zM179.9 16.3l.5 .3h-.5zM179.9 16.3h.6l-.1 .3zM179.9 16.3h.6zM180 16.2h.5z"/>
<path d="M180 9h.3zM180 9h.4zM179.7 9.3l.3-.3v.3zM180 9h.3l-.3 .3zM180 15.7l.5 .5h-.5zM180 15.7h.7l-.2 .5zM180 15.7h.7zM180.1 9h.5zM180.2 8.9h.5zM180.3 8.8h.5zM180.3 15.3l.4 .4h-.7zM180.3 15.3h.8l-.4 .4z"/>
<path d="M180.3 8.8h.6zM180.3 15.1l.8 .2h-.8zM180.3 15.1h1l-.2 .2zM180.3 8.8l.2-.2 .4 .2zM180.5 8.6h.8l-.4 .2zM180.6 14.8l.7 .3h-1zM180.6 14.8h1.1l-.4 .3zM180.6 8.6h.9zM180.5 8.6h.8zM180.7 8.5h1zM180.7 8.5h1.2zM180.8 8.5h1.3z"/>
<path d="M180.8 8.5h1.5zM180.9 14.5l.8 .3h-1.1zM180.9 14.5h1.6l-.8 .3zM180.9 14.5h1.6zM181 14.4h1.5zM181 14.4l.6-.5 .9 .5zM181.6 13.9h2l-1.1 .5zM181.6 13.9h2zM181.7 13.8h1.9zM181.9 8.1h1.8zM182.3 8l1.4 .1zM182.7 13.1h1.8z"/>
<path d="M181.7 13.8l1-.7 .9 .7zM182.7 13.1h1.8l-.9 .7zM182.3 8h1.3zM182.8 8h.8zM182.8 8.5h1.8zM182.8 8h.5zM182.9 8h.4zM182.9 8h.3zM183.2 8.5h1.4zM182.7 13.1l.6-.3 1.2 .3zM183.3 12.8h1.4l-.2 .3zM183.3 8.5l1.3 .1z"/>
<path d="M183.3 12.8l.1-.2 1.3 .2zM183.4 12.6h1.4l-.1 .2zM183.5 8.6h1.2zM183.7 8.6l1.1 .2h-.9zM183.7 8.6h1l.1 .2zM183.4 12.6l.3-.2 1.1 .2zM183.7 12.4h1.3l-.2 .2zM183.9 8.8h1zM183.7 12.4l.3-.3 1 .3zM184 12.1h1.1l-.1 .3zM184 8.8l.9 .1zM184.1 8.9l.9 .1z"/>
<path d="M184.1 12l1 .1h-1.1zM184.1 12h1v.1zM184.1 9h.9zM184.3 9h.7zM184.3 9l.8 .3h-.7zM184.3 9h.7l.1 .3zM184.3 11.6l.8 .4h-1zM184.3 11.6h.9l-.1 .4zM184.4 9.3h.7zM184.4 9.3l.8 .1zM184.4 9.4l.8 .2h-.6zM184.4 9.4h.8v.2z"/>
<path d="M184.6 9.6l.7 .1h-.7zM184.6 9.6h.6l.1 .1zM184.6 9.7h.7zM184.6 9.7l.7 .1h-.7zM184.6 9.7h.7v.1zM184.6 10.9l.7 .1zM184.6 11l.6 .6h-.9zM184.6 11h.7l-.1 .6zM184.6 9.8l.7 .2h-.6zM184.6 9.8h.7v.2zM184.7 10h.6zM184.7 10l.6 .1h-.6z"/>
<path d="M184.7 10h.6v.1zM184.7 10.1h.6zM184.7 10.1l.6 .1zM184.7 10.2h.6zM184.7 10.2l.6 .1zM184.7 10.3l.6 .1h-.6zM184.7 10.3h.6v.1zM184.7 10.4l.6 .5h-.7zM184.7 10.4h.6v.5zM64.4 68.1l.7 .5-2 1.9zM94.3 75.7l-.9 2.6-.8-.5zM98.2 64.2l.8 .4-1.8 2.2z"/>
<path d="M111.5 69.8l.7 .5-1.9 2zM127.6 69l11.6 .9h-12zM127.6 69h11.2l.4 .9zM128.2 68.2l10.6 .8h-11.1zM128.2 68.2h10.1l.5 .8zM128.9 67.5l9.4 .7h-10.1zM128.9 67.5h8.7l.7 .7zM128.9 67.5l.7-.6 8 .6zM129.6 66.9h7.3l.7 .6zM130.8 67.8l.9 .2-.9 2.6zM132.2 65.8l1.9 .2zM132.2 65.8h1z"/>
<path d="M137.6 74.3l1.7 2.2-.8 .4zM70.6 86.5l2.2-1.6-1.6 2.3zM100.1 81.5l1.4 2.4-.8 .3zM120.4 77.4l1.3 2.4-.8 .3zM132.9 83.5l1.7 2.1-.8 .4z"/>
</g>
<g fill="none" stroke="#000" stroke-width=".21">
<path d="M180.8 8.4h3.7M181.2 8.2h3.1M181.4 8.1h2.7M182.3 8.5h2.3M127.2 69.9h12M127.6 69h11.2M128.2 68.2h10.1M128.9 67.5h8.7M129.6 66.9h7.3M130.3 66.4h5.8M130.5 66.2h5.2M130.9 66.1h4.2"/>
<path d="M131.4 65.9h2.7M99.1 276h22.5M122.7 276.1h15.7"/>
</g>
<g fill="#000" stroke="#000" stroke-width=".21">
<path d="M177.8 12.9h1.8l.4 .2 .1 .3h-2l-.3 1.4 1.8 .1-.3 .2 .4 .3h-2.1l-.4 1.6h2.1l-.7 .5-2.1 .1z" fill-rule="evenodd"/>
<path d="M178.5 15.4h1.2l.1 .5-.5 1.1h-2.1h1.2a.95 .95 0 0 0 .6-1.5z" fill-rule="evenodd"/>
<path d="M178.9 13.4h1.2l.1 .6-.6 .9-1.8-.1h.8a.86 .86 0 0 0 .9-.3 .86 .86 0 0 0 0-1z" fill-rule="evenodd"/>
<path d="M180.9 14.6l1-.1-.6 .3-.4 .7 1.9 .1v.1v.3h-2.1l.1 1 .4 .1-.9 .1-.1-1.1 .4-1z" fill-rule="evenodd"/>
<path d="M181 14.5a1.05 1.05 0 0 1 1.5-.3 1.05 1.05 0 0 1 .3 1.4l-1.9-.1h1.5v-.1a.6 .6 0 0 0-.4-.9z" fill-rule="evenodd"/>
<path d="M180.3 17.2l1.1-.1 .7-.6h.5l-.5 .7-.7 .4h-.7z" fill-rule="evenodd"/>
<path d="M183.2 16h.5a.78 .78 0 0 0 .4 1l1.5 .1a1.48 1.48 0 0 1-2.4-.2z" fill-rule="evenodd"/>
<path d="M184.2 13.4l1.2-.1a.8 .8 0 0 0-.9 .3 .8 .8 0 0 0 .1 1 2.09 2.09 0 0 1 1.5 .9v.7l-.5 .9-1.1-.1h.3a.83 .83 0 0 0 .8-.8 .83 .83 0 0 0-.8-.8 1.12 1.12 0 0 1-1-.8 1.12 1.12 0 0 1 .4-1.2z" fill-rule="evenodd"/>
<path d="M184.3 13.3a1.41 1.41 0 0 1 2.3 .1v.8h-.5v-.5l-.3-.3z" fill-rule="evenodd"/>
<path d="M186.6 17h.9v.6a.54 .54 0 0 1-.6 0 .54 .54 0 0 1-.3-.6z" fill-rule="evenodd"/>
<path d="M187.6 13.3l.6-.3-.4 1.2h.5l-.1 .4h-.5l-.6 2.3 .2 .1h-.7l.7-2.4h-.4l.2-.4h.3z" fill-rule="evenodd"/>
<path d="M188.1 16.2l.5-.4 1.3 .1a2.17 2.17 0 0 0-1.5 .7 .39 .39 0 0 0 0 .4 .39 .39 0 0 0 .4 .2h.8l-.6 .4-.8-.1a.89 .89 0 0 1-.1-1.3z" fill-rule="evenodd"/>
<path d="M188.8 17.2l.9-.1z" fill-rule="evenodd"/>
<path d="M188.7 14.6a1.41 1.41 0 0 1 2-.2l.1 .1-1.4 .1-.6 .6-.4-.1z" fill-rule="evenodd"/>
<path d="M189.7 14.5h1.1l-.6 2.6v.5h-.5v-.5h-.6l.6-.4 .3-.8-1.4-.1 .9-.2a.53 .53 0 0 0 .7-.4 .53 .53 0 0 0-.5-.7z" fill-rule="evenodd"/>
<path d="M191.7 14.2h.4l-.2 .5h.6l-.6 .4-.7 2.5h-.4z" fill-rule="evenodd"/>
<path d="M192.1 14.4l.5-.3 .5 .2-.3 .5-.9-.1z" fill-rule="evenodd"/>
</g>
<path d="M129.6 66.6h7.2M174.5 65v5.5h2.4l2.2-.8h2.2v-4M175.8 68.9h3.3v.8M175.8 65.7h5.5M175.8 66.8h5.5M175.8 68.3h5.5M175.8 65v5.5M180.3 66.8v1.5M181.3 65.7v4" fill="none" stroke="#000" stroke-width=".38"/>
<path d="M169.9 54l-.2 .3M170 54.6h.1M170.4 53.5h.1M177.4 54.8h.1" fill="none" stroke="#767676" stroke-width=".25"/>
<text font-size="5.6" x="26.2" y="33.3">BMS1511T-11C-08H03RW063 LF</text>
<text font-size="3.8" x="63.6" y="116">No</text>
<g font-size="3.3">
<text x="179.3" y="22.8">1</text>
<text x="149.1" y="279.4">2</text>
<text x="177" y="279.4">1</text>
</g>
<g font-size="3.2">
<text x="142.8" y="255.9">BMS1511T-11C-08H03RW063 LF</text>
<text x="17" y="284.1">文件号：BS/QDTE045B</text>
</g>
<g font-size="3.1">
<text x="30.6" y="22.7">6</text>
<text x="57.9" y="22.7">5</text>
<text x="89.9" y="22.7">4</text>
<text x="120.4" y="22.7">3</text>
<text x="152.5" y="22.8">2</text>
<text x="136.9" y="54">8</text>
<text x="69.6" y="65.1">7</text>
<text x="103.8" y="60.9">9</text>
<text x="120.6" y="62.2">5</text>
<text x="144.4" y="81.8">6</text>
<text x="58.7" y="93.5">10</text>
<text x="79.7" y="94.6">4</text>
<text x="107.7" y="95.2">2</text>
<text x="127.7" y="93.2">3</text>
<text x="140.1" y="94.1">1</text>
<text x="77.9" y="115.5">Description of the part</text>
<text x="125.7" y="115.8">Material</text>
<text x="65.4" y="125.4">1</text>
<text x="84.9" y="125.4">Front Cover</text>
<text x="128.1" y="125.4">SUS</text>
<text x="65.3" y="135.1">2</text>
<text x="85.6" y="134.7">Diaphragm</text>
<text x="127.3" y="134.7">Mylar</text>
<text x="65.3" y="144.7">3</text>
<text x="90.7" y="144.7">Coil</text>
<text x="127" y="144.7">SDHT</text>
<text x="65.3" y="154.3">4</text>
<text x="85.4" y="154">Polar piece</text>
<text x="126.9" y="154.3">SPCC</text>
<text x="65.2" y="163.9">5</text>
<text x="88" y="163.6">Magnet</text>
<text x="124.2" y="163.7">Nd-Fe-B</text>
<text x="65.3" y="173.6">6</text>
<text x="84.1" y="173.6">Dust network</text>
<text x="123.3" y="173.6">Non-woven</text>
<text x="65.2" y="183.2">7</text>
<text x="88.8" y="183.2">Frame</text>
<text x="122.8" y="183.2">PPA+SPCC</text>
<text x="65.3" y="192.9">8</text>
<text x="90.1" y="192.9">PCB</text>
<text x="126.7" y="192.9">S1155</text>
<text x="65.3" y="202.5">9</text>
<text x="89.3" y="202.2">poron</text>
<text x="127.3" y="202.2">poron</text>
<text x="64.3" y="212.1">10</text>
<text x="81.4" y="211.8">Waterproof mesh</text>
<text x="115.1" y="211.8">porov+polyester+porov</text>
<text x="64.5" y="221.8">11</text>
<text x="89.6" y="221.7">cable</text>
<text x="118.9" y="221.8">UL1571 AWG28#</text>
<text x="64.3" y="231.4">12</text>
<text x="86" y="231.4">Connector</text>
<text x="127.3" y="231">Nylon</text>
<text x="115.1" y="253.3">2015/08/28</text>
<text x="160.1" y="265.9">Speaker</text>
<text x="30.6" y="279.4">6</text>
<text x="57.9" y="279.4">5</text>
<text x="89.9" y="279.4">4</text>
<text x="120.4" y="279.4">3</text>
</g>
<g font-size="2.6">
<text x="17.1" y="37.9">H</text>
<text x="17.1" y="69.7">G</text>
<text x="192.9" y="69.7">G</text>
<text x="17.1" y="101.1">F</text>
<text x="192.9" y="101.1">F</text>
<text x="17.1" y="129.7">E</text>
<text x="192.9" y="129.7">E</text>
<text x="17.1" y="160.5">D</text>
<text x="192.9" y="160.5">D</text>
<text x="17.1" y="194.5">C</text>
<text x="192.9" y="197.1">C</text>
<text x="17.1" y="227.2">B</text>
<text x="192.9" y="229.9">B</text>
<text x="17.1" y="257.9">A</text>
<text x="193" y="257.9">A</text>
</g>
<g font-size="2.5">
<text x="22.6" y="253.5">C</text>
<text x="30.7" y="253">2015/08/28</text>
<text x="51.5" y="253.4">任江凤</text>
<text x="89.5" y="254.3">Date:</text>
<text x="22.6" y="259">B</text>
<text x="22.7" y="263.5">A</text>
<text x="30.7" y="258.6">2015/08/13</text>
<text x="30.7" y="263.5">2015/08/06</text>
<text x="51.5" y="263.8">任江凤</text>
<text x="51.5" y="258.9">任江凤</text>
<text x="89.2" y="263.7">Checked by:</text>
<text x="89.4" y="259">Drawn by:</text>
<text x="118.3" y="263.7">任江凤</text>
<text x="118.5" y="259">任江凤</text>
<text x="20.9" y="268.5">Rev.</text>
<text x="33.7" y="268.4">Date</text>
<text x="51.3" y="268.4">Drawn</text>
<text x="74.6" y="268.3">Note</text>
<text x="89.2" y="267.8">Approved by:</text>
<text x="118.3" y="268.6">汪珍珍</text>
<text x="141.7" y="274.6">DRG NO: BS/TES01.1552C</text>
<text x="175.5" y="273.9">Page:10 of 13</text>
</g>
<text font-size="2.1" x="99.1" y="275.8">www.bestargroups.com wu@be-star.com</text>
<g font-size="1.9">
<text x="13" y="178.5" transform="rotate(-90 13 178.5)">This print and information there in are proprietary to Bestar Holding Co., Ltd.</text>
<text x="15.2" y="174.3" transform="rotate(-90 15.2 174.3)">and shall not be used in whole or in part without its written content</text>
</g>
</svg>
